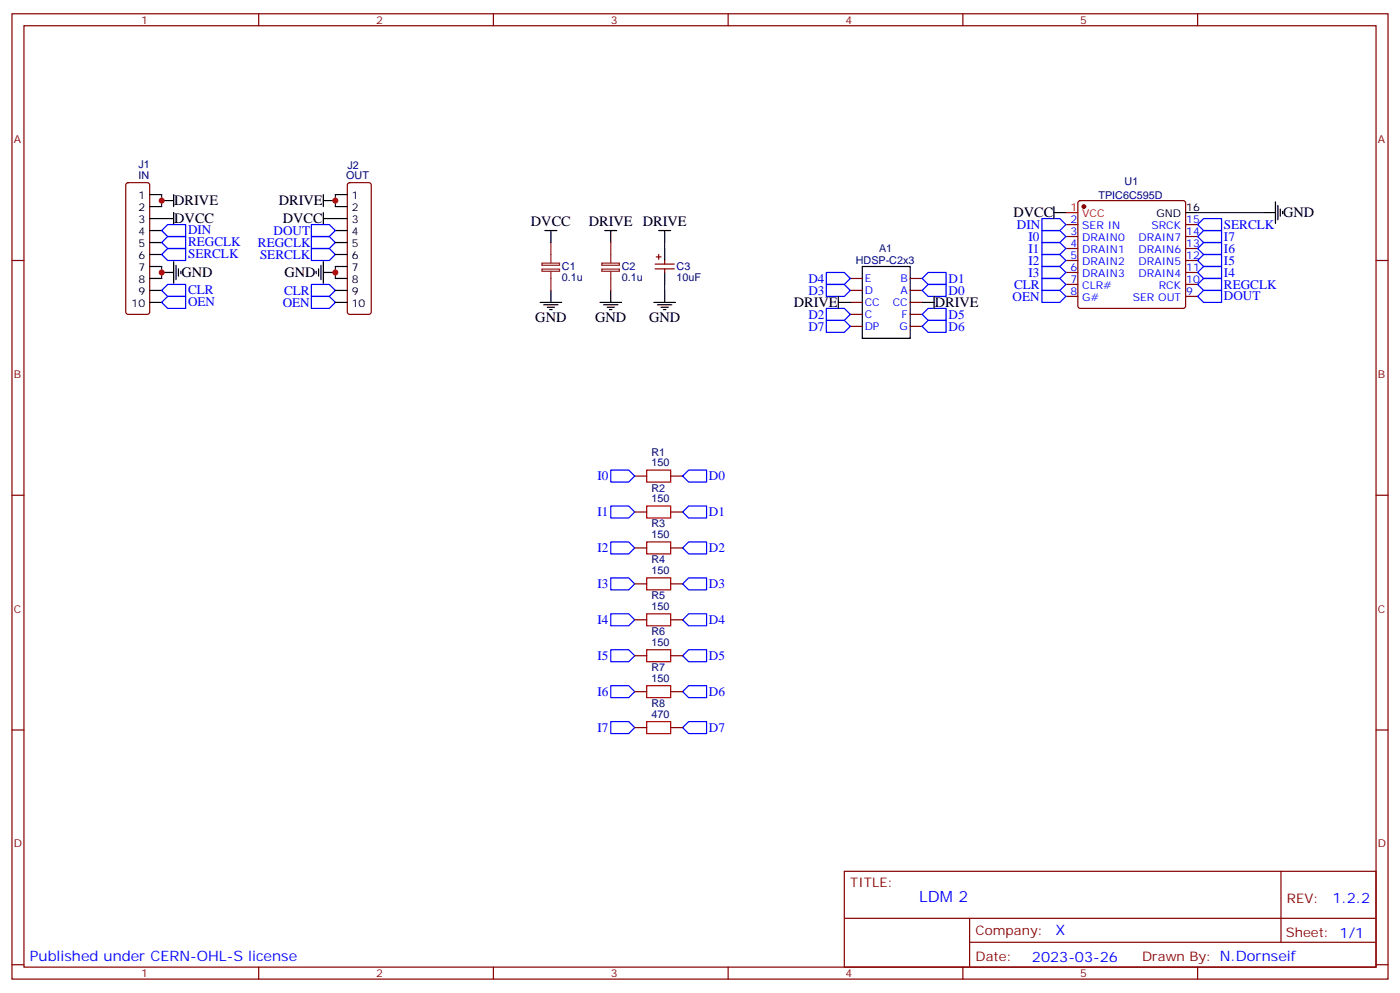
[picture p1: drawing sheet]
<svg xmlns="http://www.w3.org/2000/svg" width="412mm" height="292mm" viewBox="0 0 412 292" stroke-linecap="round" stroke-linejoin="round" font-family="sans-serif">
<g fill="none" stroke="#870000" stroke-width=".35">
<path d="M3.5 4.1h405.4v284.3h-405.4zM7.1 7.6h398.2v277.3h-398.2zM76.2 4.1v3.5M145.3 4.1v3.5M214.5 4.1v3.5M283.6 4.1v3.5M352.8 4.1v3.5M37.3 54l.4-.2h5.7l.5 .2 .2 .5v37.4l-.2 .5-.5 .2h-5.7l-.5-.2-.2-.5v-37.4zM102.5 54l.5-.2h5.7l.5 .2 .2 .5v37.4l-.3 .5-.4 .2h-5.7l-.5-.2-.2-.5v-37.4zM317.7 59.3l.5-.2h30.3l.5 .2 .2 .5v30.3l-.2 .5-.5 .2h-30.3l-.5-.2-.2-.5v-30.3zM3.5 76.7h3.6M193 77.8h5.6"/>
<path d="M193 79.2h5.6M193.3 75.7h1.4M194 75v1.4M195.8 76.7v1.1M195.8 79.2v1.1M314 76.7h3.5M314 66.1h3.5M314 69.7h3.5M314 73.2h3.5M349.2 76.7h3.6M349.2 66.1h3.6M349.2 69.7h3.6"/>
<path d="M349.2 73.2h3.6M405.3 76.7h3.6M250.5 82h3.5M250.5 85.5h3.5M250.5 89.1h3.5M250.5 92.6h3.5M250.5 96.1h3.5M268.1 82h3.5M268.1 85.5h3.5M268.1 89.1h3.5M268.1 92.6h3.5M268.1 96.1h3.5"/>
<path d="M314 80.3h3.5M314 83.8h3.5M314 87.3h3.5M349.2 80.3h3.6M349.2 83.8h3.6M349.2 87.3h3.6M3.5 145.9h3.6M187 140.2h3.5M187 150.8h3.5M197.6 140.2h3.5M197.6 150.8h3.5M405.3 145.9h3.6"/>
<path d="M187 161.4h3.5M187 172h3.5M197.6 161.4h3.5M197.6 172h3.5M187 182.6h3.5M187 193.1h3.5M197.6 182.6h3.5M197.6 193.1h3.5M3.5 215h3.6M187 203.7h3.5M187 214.3h3.5M197.6 203.7h3.5"/>
<path d="M197.6 214.3h3.5M405.3 215h3.6M248.7 256.6h156.6v28.3h-156.6zM377.3 256.7v20.8M248.7 270.5h156.5M285.6 277.5h119.6M285.6 270.5v14.1M3.5 284.2h3.6M76.2 284.9v3.5M145.3 284.9v3.5M214.5 284.9v3.5M283.6 284.9v3.5"/>
<path d="M352.8 284.9v3.5M405.3 284.2h3.6"/>
</g>
<g fill="none" stroke="#000" stroke-width=".35">
<path d="M44.1 57.3h3.5M47.6 59.1h3.6M51.2 57.3v3.6M95.2 59.1h3.6M95.2 57.3v3.6M98.8 57.3h3.5M375.7 59.4v6.4M44.1 67.9h3.5M44.1 60.9h3.5M44.1 64.4h7.1M44.1 71.4h3.5M44.1 75h3.5"/>
<path d="M44.1 78.5h3.5M51.2 62.6v3.5M51.2 77.1v6.3M51.9 78.1v4.3M52.6 79.2v2.1M53.3 79.9v.7M93.1 79.9v.7M93.8 79.2v2.1M94.5 78.1v4.3M95.2 64.4h7.1M95.2 62.6v3.5M95.2 77.1v6.3"/>
<path d="M98.8 67.9h3.5M98.8 60.9h3.5M98.8 71.4h3.5M98.8 75h3.5M98.8 78.5h3.5M160.5 67.9h3.5M162.3 67.9v3.5M178.2 67.9h3.5M179.9 67.9v3.5M194 67.9h3.6M195.8 67.9v3.5M195.8 73.2v3.5"/>
<path d="M254 78.5h14.1v21.2h-14.1zM310.4 62.6h3.6M310.4 60.9v3.5M349.2 62.6h3.6M372.2 62.6h3.5M376.4 60.5v4.2M377.1 61.6v2.1M377.8 62.3v.7M44.1 89.1h3.5M44.1 82h3.5M44.1 85.5h3.5M47.6 80.3h3.6"/>
<path d="M95.2 80.3h3.6M98.8 89.1h3.5M98.8 82h3.5M98.8 85.5h3.5M159.1 89.1h6.4M160.2 89.8h4.2M161.2 90.5h2.1M161.9 91.2h.7M162.3 85.5v3.6M176.7 89.1h6.4M177.8 89.8h4.2M178.9 90.5h2.1"/>
<path d="M179.6 91.2h.7M179.9 85.5v3.6M192.6 89.1h6.4M193.7 89.8h4.2M194.7 90.5h2.1M195.4 91.2h.7M195.8 80.3v3.5M195.8 85.5v3.6M246.9 89.1h3.6M246.9 87.3v3.5M271.6 89.1h3.6M275.2 87.3v3.5"/>
</g>
<path d="M159.6 77.5h5.2v.6h-5.2zM159.6 79.3h5.2v.6h-5.2zM162.3 71.4v6M162.3 79.9v5.6M177.3 77.5h5.2v.6h-5.2zM177.3 79.3h5.2v.6h-5.2zM179.9 71.4v6M179.9 79.9v5.6" fill="none" stroke="#8c2424" stroke-width=".35"/>
<g fill="none" stroke="#00f" stroke-width=".35">
<path d="M49.4 66.1h5.3v3.6h-5.3l-1.8-1.8zM49.4 69.7h5.3v3.5h-5.3l-1.8-1.8zM49.4 73.2h5.3v3.5h-5.3l-1.8-1.7zM91.7 73.2h5.3l1.8 1.8-1.8 1.7h-5.3zM91.7 69.7h5.3l1.8 1.7-1.8 1.8h-5.3zM91.7 66.1h5.3l1.8 1.8-1.8 1.8h-5.3zM306.9 64.4h5.3l1.8 1.7-1.8 1.8h-5.3zM306.9 67.9h5.3l1.8 1.8-1.8 1.7h-5.3zM306.9 71.4h5.3l1.8 1.8-1.8 1.8h-5.3zM306.9 75h5.3l1.8 1.7-1.8 1.8h-5.3zM306.9 78.5h5.3l1.8 1.8-1.8 1.7h-5.3zM352.8 66.1l1.7-1.7h5.3v3.5h-5.3z"/>
<path d="M352.8 73.2l1.7-1.8h5.3v3.6h-5.3zM354.5 78.5h5.3v3.5h-5.3l-1.7-1.7zM354.5 75h5.3v3.5h-5.3l-1.7-1.8zM354.5 67.9h5.3v3.5h-5.3l-1.7-1.7zM49.4 83.8h5.3v3.5h-5.3l-1.8-1.8zM49.4 87.3h5.3v3.5h-5.3l-1.8-1.7zM91.7 87.3h5.3l1.8 1.8-1.8 1.7h-5.3zM91.7 83.8h5.3l1.8 1.7-1.8 1.8h-5.3zM243.4 80.3h5.3l1.8 1.7-1.8 1.8h-5.3zM243.4 83.8h5.3l1.8 1.7-1.8 1.8h-5.3zM243.4 90.8h5.3l1.8 1.8-1.8 1.8h-5.3zM243.4 94.4h5.3l1.8 1.7-1.8 1.8h-5.3z"/>
<path d="M271.6 82l1.8-1.7h5.3v3.5h-5.3zM271.6 85.5l1.8-1.7h5.3v3.5h-5.3zM271.6 92.6l1.8-1.8h5.3v3.6h-5.3zM271.6 96.1l1.8-1.7h5.3v3.5h-5.3zM306.9 82h5.3l1.8 1.8-1.8 1.7h-5.3zM306.9 85.5h5.3l1.8 1.8-1.8 1.8h-5.3zM352.8 83.8l1.7-1.8h5.3v3.5h-5.3zM354.5 85.5h5.3v3.6h-5.3l-1.7-1.8zM179.9 138.5h5.3l1.8 1.7-1.8 1.8h-5.3zM179.9 149h5.3l1.8 1.8-1.8 1.8h-5.3zM179.9 159.6h5.3l1.8 1.8-1.8 1.8h-5.3zM201.1 150.8l1.7-1.8h5.3v3.6h-5.3z"/>
<path d="M201.1 140.2l1.7-1.7h5.3v3.5h-5.3zM179.9 170.2h5.3l1.8 1.8-1.8 1.7h-5.3zM201.1 172l1.7-1.8h5.3v3.5h-5.3zM201.1 161.4l1.7-1.8h5.3v3.6h-5.3zM179.9 180.8h5.3l1.8 1.8-1.8 1.7h-5.3zM179.9 191.4h5.3l1.8 1.7-1.8 1.8h-5.3zM201.1 182.6l1.7-1.8h5.3v3.5h-5.3zM202.8 191.4h5.3v3.5h-5.3l-1.7-1.8zM179.9 202h5.3l1.8 1.7-1.8 1.8h-5.3zM179.9 212.5h5.3l1.8 1.8-1.8 1.8h-5.3zM201.1 214.3l1.7-1.8h5.3v3.6h-5.3zM201.1 203.7l1.7-1.7h5.3v3.5h-5.3z"/>
</g>
<path d="M190.5 138.5h7.1v3.5h-7.1zM190.5 149h7.1v3.6h-7.1zM190.5 159.6h7.1v3.6h-7.1zM190.5 170.2h7.1v3.5h-7.1zM190.5 180.8h7.1v3.5h-7.1zM190.5 191.4h7.1v3.5h-7.1zM190.5 202h7.1v3.5h-7.1zM190.5 212.5h7.1v3.6h-7.1z" fill="none" stroke="#a10000" stroke-width=".35"/>
<circle cx="319.3" cy="60.9" r=".53" fill="#870000" stroke="#870000" stroke-width=".35"/>
<path d="M314 62.6h3.5" fill="none" stroke="#f00" stroke-width=".35"/>
<path d="M47.6 57.3v3.6M98.8 57.3v3.6M47.6 78.5v3.5M98.8 78.5v3.5M195.8 71.4v1.8M352.8 62.6h19.4M195.8 83.8v1.7" fill="none" stroke="#008700" stroke-width=".35"/>
<g fill="#c00">
<circle cx="47.6" cy="80.3" r=".88"/>
<circle cx="47.6" cy="59.1" r=".88"/>
<circle cx="98.8" cy="59.1" r=".88"/>
<circle cx="98.8" cy="80.3" r=".88"/>
</g>
<text font-size="4.6" fill="#00f" x="270.8" y="265.7">LDM 2</text>
<g font-size="4.2">
<text x="51.3" y="60.5">DRIVE</text>
<text x="51.3" y="65.8">DVCC</text>
<text x="82.1" y="60.5">DRIVE</text>
<text x="83.3" y="65.8">DVCC</text>
<text x="298.5" y="64">DVCC</text>
<text x="378" y="64">GND</text>
<text x="156.4" y="66.7">DVCC</text>
<text x="173.5" y="66.7">DRIVE DRIVE</text>
<text x="53.4" y="81.7">GND</text>
<text x="83.8" y="81.7">GND</text>
<text x="157.7" y="94.7">GND</text>
<text x="175.3" y="94.7">GND</text>
<text x="191.2" y="94.7">GND</text>
<text x="233.8" y="90.5">DRIVE</text>
<text x="275.3" y="90.5">DRIVE</text>
</g>
<g font-size="4.2" fill="#00f">
<text x="392.5" y="265.9">1.2.2</text>
<text x="310.9" y="275.5">X</text>
<text x="8.8" y="283.1">Published under CERN-OHL-S license</text>
<text x="304" y="283.3">2023-03-26</text>
</g>
<g font-size="3.9" fill="#00f">
<text x="55.4" y="68.9">DIN</text>
<text x="80.6" y="69.2">DOUT</text>
<text x="299.5" y="67.5">DIN</text>
<text x="303" y="71">I0</text>
<text x="360.5" y="67.4">SERCLK</text>
<text x="360.5" y="70.9">I7</text>
<text x="55.4" y="72.5">REGCLK</text>
<text x="55.4" y="76">SERCLK</text>
<text x="76" y="72.7">REGCLK</text>
<text x="76.6" y="76.2">SERCLK</text>
<text x="303" y="74.5">I1</text>
<text x="360.5" y="74.5">I6</text>
<text x="238.1" y="83.4">D4</text>
<text x="279.4" y="83.3">D1</text>
<text x="303" y="78">I2</text>
<text x="303" y="81.6">I3</text>
<text x="360.5" y="81.6">I4</text>
<text x="360.5" y="78">I5</text>
<text x="55.4" y="86.5">CLR</text>
<text x="83.7" y="86.8">CLR</text>
<text x="238.1" y="86.9">D3</text>
<text x="279.4" y="86.8">D0</text>
<text x="298.3" y="88.6">OEN</text>
<text x="298.7" y="85.1">CLR</text>
<text x="360.5" y="85">REGCLK</text>
<text x="360.5" y="88.5">DOUT</text>
<text x="55.4" y="90.1">OEN</text>
<text x="83.3" y="90.3">OEN</text>
<text x="238.1" y="93.9">D2</text>
<text x="279.4" y="93.9">D5</text>
<text x="238.1" y="97.5">D7</text>
<text x="279.4" y="97.4">D6</text>
<text x="176" y="141.5">I0</text>
<text x="208.8" y="141.5">D0</text>
<text x="176" y="152.1">I1</text>
<text x="208.8" y="152.1">D1</text>
<text x="176" y="162.7">I2</text>
<text x="208.8" y="162.7">D2</text>
<text x="176" y="173.3">I3</text>
<text x="208.8" y="173.2">D3</text>
<text x="176" y="183.9">I4</text>
<text x="208.8" y="183.8">D4</text>
<text x="176" y="194.4">I5</text>
<text x="208.8" y="194.4">D5</text>
<text x="176" y="205">I6</text>
<text x="208.8" y="205">D6</text>
<text x="176" y="215.6">I7</text>
<text x="208.8" y="215.6">D7</text>
</g>
<g font-size="3.9" fill="#800">
<text x="250.5" y="261.2">TITLE:</text>
<text x="379.1" y="265.9">REV:</text>
<text x="287.4" y="275.4">Company:</text>
<text x="378.7" y="276">Sheet: 1/1</text>
<text x="287.4" y="283.1">Date:</text>
<text x="336.4" y="283.2">Drawn By: N.Dornseif</text>
</g>
<g font-size="3.2" fill="#800">
<text x="41.6" y="7.1">1</text>
<text x="110.8" y="7.1">2</text>
<text x="179.9" y="7.1">3</text>
<text x="249.1" y="7.1">4</text>
<text x="318.2" y="7.1">5</text>
<text x="4.1" y="42.2">A</text>
<text x="405.9" y="42.2">A</text>
<text x="4.1" y="111.3">B</text>
<text x="405.9" y="111.3">B</text>
<text x="4.1" y="180.4">C</text>
<text x="405.9" y="180.4">C</text>
<text x="4.1" y="249.6">D</text>
<text x="405.9" y="249.6">D</text>
<text x="41.6" y="287.9">1</text>
<text x="110.8" y="287.9">2</text>
<text x="179.9" y="287.9">3</text>
<text x="249.1" y="287.9">4</text>
<text x="318.2" y="287.9">5</text>
</g>
<g font-size="3.2" fill="#000080">
<text x="40.8" y="52.7">IN</text>
<text x="40.8" y="49.5">J1</text>
<text x="102" y="52.7">OUT</text>
<text x="102.3" y="49.7">J2</text>
<text x="323.6" y="58.5">TPIC6C595D</text>
<text x="331.3" y="54.4">U1</text>
<text x="252.1" y="77.9">HDSP-C2x3</text>
<text x="258.9" y="74.3">A1</text>
<text x="165.5" y="82.9">0.1u</text>
<text x="165.5" y="79.6">C1</text>
<text x="183.2" y="82.9">0.1u</text>
<text x="183.2" y="79.6">C2</text>
<text x="199.3" y="82.9">10uF</text>
<text x="199.3" y="79.7">C3</text>
<text x="191.9" y="137.4">150</text>
<text x="191.9" y="134.2">R1</text>
<text x="191.9" y="148">150</text>
<text x="191.9" y="144.8">R2</text>
<text x="191.9" y="155.4">R3</text>
<text x="191.9" y="158.6">150</text>
<text x="191.9" y="165.9">R4</text>
<text x="191.9" y="169.2">150</text>
<text x="191.9" y="179.7">150</text>
<text x="191.9" y="176.5">R5</text>
<text x="191.9" y="190.3">150</text>
<text x="191.9" y="187.1">R6</text>
<text x="191.9" y="197.7">R7</text>
<text x="191.9" y="200.9">150</text>
<text x="191.9" y="208.3">R8</text>
<text x="191.9" y="211.5">470</text>
</g>
<g font-size="3.2">
<text x="40.8" y="58.7">1</text>
<text x="103.6" y="58.7">1</text>
<text x="40.8" y="62.3">2</text>
<text x="40.8" y="65.8">3</text>
<text x="103.6" y="62.3">2</text>
<text x="103.6" y="65.8">3</text>
<text x="340.7" y="64">GND</text>
<text x="349.4" y="62.3">16</text>
<text x="40.8" y="69.3">4</text>
<text x="103.6" y="69.3">4</text>
<text x="40.8" y="72.8">5</text>
<text x="40.8" y="76.4">6</text>
<text x="103.6" y="72.8">5</text>
<text x="103.6" y="76.4">6</text>
<text x="40.8" y="79.9">7</text>
<text x="40.8" y="83.4">8</text>
<text x="103.6" y="79.9">7</text>
<text x="103.6" y="83.4">8</text>
<text x="40.8" y="87">9</text>
<text x="103.6" y="87">9</text>
<text x="38.8" y="90.5">10</text>
<text x="103.6" y="90.5">10</text>
</g>
<g font-size="3.2" fill="#f00">
<text x="315.3" y="62.3">1</text>
<text x="318.8" y="64">VCC</text>
</g>
<g font-size="3.2" fill="#00f">
<text x="315.3" y="65.8">2</text>
<text x="349.4" y="65.8">15</text>
<text x="315.3" y="69.3">3</text>
<text x="318.8" y="67.6">SER IN</text>
<text x="318.8" y="71.1">DRAIN0</text>
<text x="335.4" y="71.1">DRAIN7</text>
<text x="339.2" y="67.6">SRCK</text>
<text x="349.4" y="69.3">14</text>
<text x="315.3" y="72.8">4</text>
<text x="315.3" y="76.4">5</text>
<text x="318.8" y="74.6">DRAIN1</text>
<text x="335.4" y="74.6">DRAIN6</text>
<text x="349.4" y="76.4">12</text>
<text x="349.4" y="72.8">13</text>
<text x="254.7" y="83.1">E</text>
<text x="265.2" y="83.1">B</text>
<text x="315.3" y="79.9">6</text>
<text x="315.3" y="83.4">7</text>
<text x="318.8" y="78.1">DRAIN2</text>
<text x="318.8" y="81.7">DRAIN3</text>
<text x="335.4" y="81.7">DRAIN4</text>
<text x="335.4" y="78.1">DRAIN5</text>
<text x="349.4" y="83.4">10</text>
<text x="349.4" y="79.9">11</text>
<text x="254.7" y="86.6">D</text>
<text x="265.2" y="86.6">A</text>
<text x="315.3" y="87">8</text>
<text x="318.8" y="85.2">CLR#</text>
<text x="318.8" y="88.7">G#</text>
<text x="333.7" y="88.7">SER OUT</text>
<text x="341.3" y="85.2">RCK</text>
<text x="349.4" y="87">9</text>
<text x="254.7" y="90.1">CC</text>
<text x="254.7" y="93.7">C</text>
<text x="263" y="90.1">CC</text>
<text x="265.6" y="93.7">F</text>
<text x="254.7" y="97.2">DP</text>
<text x="264.9" y="97.2">G</text>
</g>
</svg>
